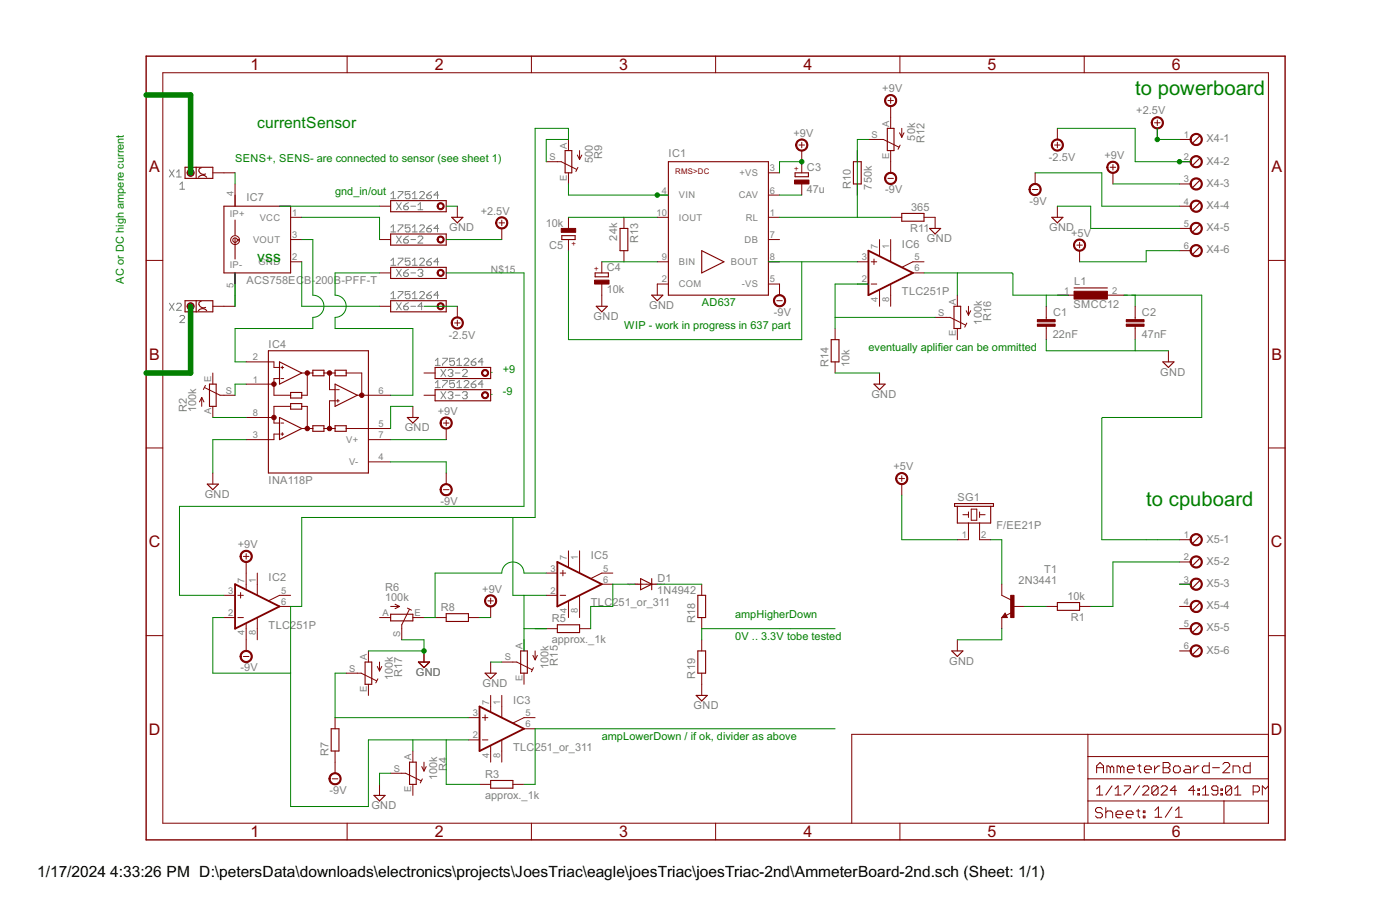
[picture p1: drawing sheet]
<svg xmlns="http://www.w3.org/2000/svg" width="320mm" height="210mm" viewBox="0 0 320 210" stroke-linecap="round" stroke-linejoin="round" font-family="sans-serif">
<g fill="none" stroke="#808080" stroke-width=".23">
<path d="M38.7 38.8l1.1 1.6M39.8 38.8l-1.1 1.6M40.4 39.3l.5-.5v1.6M40.4 40.4h1M41.1 42.1l.6-.5v1.6M41.1 43.2h1.1M89.3 44.3l.6-.5v1.6M89.3 51.9l.6-.5v1.6M89.3 59.5l.6-.5v1.6M89.3 45.4h1.1M89.3 53h1.1M90.6 46.3l1.1 1.6"/>
<path d="M90.6 53.9l1.1 1.6M91 43.8h1.1v.2l-1.1 1.1v.3M91 51.4h1.1v.2l-1.1 1.1v.3M91 59h1.1v.2l-1.1 1.1v.3M91.7 46.3l-1.1 1.6M91.7 53.9l-1.1 1.6M92.3 47.1h.8l.2 .3v.2l-.2 .3h-.6l-.2-.3zM92.3 54.7h.8l.2 .3v.3l-.2 .2h-.6l-.2-.2zM93.3 46.3l-.5 .2-.5 .6M93.3 53.9l-.5 .3-.5 .5M93.7 43.8h-1.1v.8l.6-.3h.3l.2 .3v.5l-.2 .3h-.6l-.3-.3M93.7 51.4h-1.1v.8l.6-.3h.3l.2 .3v.5l-.2 .3h-.6l-.3-.3"/>
<path d="M93.7 59h-1.1v.8l.6-.3h.3l.2 .3v.5l-.2 .3h-.6l-.3-.3M93.9 47.1h1.1M93.9 54.7h1.1M94.3 45.4h1.1M94.3 44.3l.5-.5v1.6M94.3 51.9l.5-.5v1.6M94.3 59.5l.5-.5v1.6M94.3 53h1.1M95.5 47.9h1.1M95.5 46.8l.6-.5v1.6M95.5 54.2l.3-.3h.6l.2 .3v.2l-1.1 1.1h1.1M95.9 44l.3-.2h.5l.3 .2v.3l-1.1 1.1h1.1"/>
<path d="M95.9 51.6l.3-.2h.5l.3 .2v.3l-1.1 1.1h1.1M95.9 59.2l.3-.2h.5l.3 .2v.3l-1.1 1.1h1.1M97.5 44.6h.9l.2 .2v.3l-.2 .3h-.6l-.3-.3zM97.5 52.2h.9l.2 .3v.2l-.2 .3h-.6l-.3-.3zM97.5 59.8h.9l.2 .3v.2l-.2 .3h-.6l-.3-.3zM98.6 43.8l-1.1 .8M98.6 51.4l-1.1 .8M98.6 59l-1.1 .8M100.3 44.6h-1.1l.8-.8v1.6M100.3 52.2h-1.1l.8-.8v1.6M100.3 59.8h-1.1l.8-.8v1.6M38.7 69.3l1.1 1.6"/>
<path d="M39.8 69.3l-1.1 1.6M40.4 69.5l.2-.2h.6l.2 .2v.3l-1 1.1h1M41.1 72.3l.3-.2h.5l.3 .2v.3l-1.1 1.1h1.1M89.3 67.1l.6-.5v1.6M89.3 60.6h1.1M89.3 68.2h1.1M90.6 61.5l1.1 1.6M90.6 69.1l1.1 1.7M91 66.6h1.1v.3l-1.1 1v.3M91.7 61.5l-1.1 1.6M91.7 69.1l-1.1 1.7M92.3 62.3h.8l.2 .3v.3l-.2 .2h-.6l-.2-.2z"/>
<path d="M92.3 70h.8l.2 .2v.3l-.2 .3h-.6l-.2-.3zM93.3 61.5l-.5 .3-.5 .5M93.3 69.1l-.5 .3-.5 .6M93.7 66.6h-1.1v.8l.6-.3h.3l.2 .3v.5l-.2 .3h-.6l-.3-.3M93.9 62.3h1.1M93.9 70h1.1M94.3 67.1l.5-.5v1.6M94.3 60.6h1.1M94.3 68.2h1.1M95.5 61.8l.3-.3h.6l.2 .3v.3l-.2 .2M95.9 66.9l.3-.3h.5l.3 .3v.2l-1.1 1.1h1.1M96.1 62.3h.3"/>
<path d="M96.4 62.3l.2 .3v.3l-.2 .2h-.6l-.3-.2M96.6 70h-1.1l.9-.9v1.7M97.5 67.4h.9l.2 .5-.2 .3h-.6l-.3-.3zM98.6 66.6l-1.1 .8M100.3 67.4h-1.1l.8-.8v1.6M99.5 82.4l.6-.6v1.7M99.5 87.5l.6-.6v1.6M99.5 83.5h1.1M99.5 88.5h1.1M100.8 84.4l1.1 1.6M100.8 89.5l1.1 1.6M101.2 81.8h1v.3l-1 1.1v.3"/>
<path d="M101.2 86.9h1v.3l-1 1.1v.2M101.9 84.4l-1.1 1.6M101.9 89.5l-1.1 1.6M102.4 84.6l.3-.2h.5l.3 .2v.3l-.3 .3M102.4 89.7l.3-.2h.5l.3 .2v.3l-.3 .3M103 85.2h.2M103 90.3h.2M103.2 85.2l.3 .2v.3l-.3 .3h-.5l-.3-.3M103.2 90.3l.3 .2v.3l-.3 .3h-.5l-.3-.3M103.9 81.8h-1.1v.9l.5-.3h.3l.3 .3v.5l-.3 .3h-.5l-.3-.3M103.9 86.9h-1.1v.8l.5-.2h.3l.3 .2v.6l-.3 .2h-.5l-.3-.2M104.1 85.2h1"/>
<path d="M104.1 90.3h1M104.4 83.5h1.1M104.4 82.4l.6-.6v1.7M104.4 87.5l.6-.6v1.6M104.4 88.5h1.1M105.7 84.6l.3-.2h.5l.3 .2v.3l-1.1 1.1h1.1M105.7 89.7l.3-.2h.5l.3 .2v.3l-.3 .3M106.1 82.1l.2-.3h.6l.2 .3v.3l-1 1.1h1M106.1 87.2l.2-.3h.6l.2 .3v.3l-1 1h1M106.2 90.3h.3M106.5 90.3l.3 .2v.3l-.3 .3h-.5l-.3-.3M107.7 82.7h.8l.3 .2v.3l-.3 .3h-.5l-.3-.3z"/>
<path d="M107.7 87.7h.8l.3 .3v.3l-.3 .2h-.5l-.3-.2zM108.8 81.8l-1.1 .9M108.8 86.9l-1.1 .8M110.4 82.7h-1.1l.9-.9v1.7M110.4 87.7h-1.1l.9-.8v1.6"/>
</g>
<g fill="none" stroke="#800000" stroke-width=".25">
<path d="M42.3 38.2h6.3v2.5h-6.3zM44.8 38.2v2.5M46 38.3a.75 .75 0 0 0-.6 .9 .75 .75 0 0 0 .8 .6l.8-.1M129.2 34.4h1.5v5.1h-1.5zM152.8 36.9h22.8v30.5h-22.8zM181.7 39.5h3.1v.9h-3.1zM195.1 36.9h1.7v5.1h-1.7zM202.8 29.3h1.5v5.1h-1.5zM274.2 31.1l-1.6 1.5M274.2 36.2l-1.6 1.5M45.3 40.5a1.18 1.18 0 0 1 1.9 0M51.2 47.1h15.2v15.2h-15.2z"/>
<path d="M53.7 50.3v3.4M53.7 54.4v4.8M89.3 45.8h12.7v2.6h-12.7zM89.3 53.4h12.7v2.6h-12.7zM103.3 49.6h2.5l-1.3 1.3zM128.4 53.8h3v.9h-3zM141.7 52.2h1.8v5.1h-1.8zM160.4 57.3l5.1 2.5-5.1 2.5zM206.1 48.7h5.1v1.8h-5.1zM212.4 52.2h2.6l-1.3 1.2zM240.4 49.6h2.5l-1.2 1.3zM274.2 41.3l-1.6 1.5"/>
<path d="M274.2 46.3l-1.6 1.6M274.2 51.4l-1.6 1.5M274.2 56.5l-1.6 1.5M42.3 68.7h6.3v2.5h-6.3zM44.8 68.7v2.5M45.3 71a1.18 1.18 0 0 1 1.9 0M46 68.8a.75 .75 0 0 0-.6 .9 .75 .75 0 0 0 .8 .6l.8-.1M89.3 68.7h12.7v2.5h-12.7zM89.3 61.1h12.7v2.5h-12.7zM136 62.3h3v.9h-3zM136.3 70h2.5l-1.3 1.2zM148.9 67.4h2.6l-1.3 1.3z"/>
<path d="M190 77.6h1.7v5.1h-1.7zM218 70h1.6v5h-1.6zM245.5 65.8h7.6M47.9 87.7h1.5v5.1h-1.5zM61.3 80.1h22.9v27.9h-22.9zM63.9 82.7l5.1 2.5-5.1 2.5zM63.9 95.4l5.1 2.5-5.1 2.5zM66.4 89.6h2.6v1.3h-2.6zM66.4 92.2h2.6v1.3h-2.6zM71.5 84.6h2.5v1.2h-2.5zM71.5 97.2h2.5v1.3h-2.5zM76.6 84.6h2.5v1.2h-2.5z"/>
<path d="M76.6 97.2h2.5v1.3h-2.5zM76.6 87.7l5.1 2.6-5.1 2.5zM93.1 95.4h2.5l-1.2 1.2zM99.4 83.9h12.7v2.6h-12.7zM99.4 89h12.7v2.5h-12.7zM199.7 87.7h2.6l-1.3 1.3zM265.8 82.7h2.5l-1.3 1.2zM47.4 110.6h2.5l-1.3 1.2zM218.2 115h8.9v.7h-8.9zM218.8 115.7v3.8h7.6v-3.8M146.4 132.2l2.5 1.2-2.5 1.3zM148.9 132.2v2.5"/>
<path d="M159.5 136h1.8v5.1h-1.8zM241.7 137.6h5v1.8h-5zM274.2 122.5l-1.6 1.5M274.2 127.6l-1.6 1.5M274.2 132.7l-1.6 1.5M274.2 137.8l-1.6 1.5M83.4 151.2h1.6v5.1h-1.6zM89.3 140.3h5.1v1.5h-5.1zM95.6 151.2h2.6l-1.3 1.3zM102 140.2h5.1v1.7h-5.1zM110.9 153.8h2.5l-1.3 1.2zM119 148.7h1.5v5.1h-1.5z"/>
<path d="M127.4 142.7h5.1v1.8h-5.1zM159.1 158.8h2.5l-1.2 1.3zM159.5 148.7h1.8v5.1h-1.8zM217.5 148.7h2.6l-1.3 1.2zM229.7 140.5l-.1 .3h.4l-.3-.5-.5 .6h.8M274.2 142.8l-1.6 1.6M274.2 147.9l-1.6 1.5M75.7 166.5h1.8v5h-1.8zM93.6 174.1h1.5v5.1h-1.5zM112.1 178.3h5.1v1.7h-5.1zM85.5 181.7h2.5l-1.3 1.2z"/>
</g>
<g fill="none" stroke="#800000" stroke-width=".23">
<path d="M37.2 16.6h252.7v171.4h-252.7zM79.3 12.8v3.8M121.5 12.8v3.8M163.6 12.8v3.8M205.7 12.8v3.8M247.8 12.8v3.8M48.6 39.5h5.1M124.8 36.9h3.5l3.5 1.8M129.9 31.9v2.5M129.9 39.5v2.5M132 35.4l.5 1M132.1 38.2l-.5 1"/>
<path d="M132.5 34.4v2M133 35.4l-.5 1M175.6 39.5h2.6M182.6 33.1h1.3M183.2 32.5v1.3M183.2 34.4v5.1M195.9 34.4v2.5M198.5 31.9h3.4l3.5 1.7M202.9 23h1.3M203.6 22.3v1.3M203.6 24.2v5.1M203.6 34.4v5.1"/>
<path d="M205.6 30.3l.5 1M205.7 33.1l-.4 1M206.1 29.3v2M206.6 30.3l-.5 1M236.6 39.5v2.5M241 33.1h1.3M241.7 29.3v2.6M241.7 32.5v1.3M253.7 38.2h1.3M254.4 37.6v1.2M254.4 39.5v2.5M263.9 28h1.2"/>
<path d="M264.5 27.4v1.3M264.5 29.3v2.6M269.6 36.9h2.5M269.6 31.9h2.5M33.4 59.5h3.8M53 54.1a1.01 1.01 0 0 1 1.1-.2 1.01 1.01 0 0 1 .6 .8h-.5a.52 .52 0 0 0-.8-.3 .52 .52 0 0 0 0 .9 .52 .52 0 0 0 .8-.3h.5a1.02 1.02 0 0 1-1.4 .8 1.02 1.02 0 0 1-.3-1.7zM53.7 42v5.1M66.4 49.6h2.6M66.4 54.7h2.6M66.4 59.8h2.6M86.7 54.7h2.6M86.7 47.1h2.6"/>
<path d="M104.5 47.1v2.5M114 50.9h1.3M114.7 50.3v1.2M114.7 52.2v2.5M129.9 49.6v2.6M129.9 54.7v2.6M137.5 59.8v2.5M142.6 49.6v2.6M142.6 57.3v2.5M150.2 44.6h2.6M150.2 49.6h2.6M150.2 59.8h2.6"/>
<path d="M175.6 44.6h2.6M175.6 49.6h2.6M175.6 54.7h2.6M175.6 59.8h2.6M183.2 42v2.6M195.9 59.8h2.6M195.9 42v2.6M199.1 59.8h1.3M199.7 59.2v1.2M201 54.7v3.7M202.9 40.7h1.3M203.6 49.6h2.5"/>
<path d="M203.6 54.7v5M211.2 49.6h2.5v2.6M211.2 59.8h-2.6l-2.4 1.2M235.9 43.3h1.3M241.7 47.1v2.5M246.1 56h1.3M246.7 55.4v1.2M246.7 57.3v2.5M269.6 42h2.5M269.6 47.1h2.5M269.6 52.2h2.5M269.6 57.3h2.5"/>
<path d="M289.9 59.5h3.8M48.6 70h5.1M53.7 62.3v5.1M86.7 70h2.6M86.7 62.3h2.6M103.9 73.8h1.3M104.5 70v2.5M104.5 73.1v1.3M137.5 64.9v5.1M152.8 64.9h-2.6v2.5M175.6 64.9h2.6v2.5M177.5 68.7h1.3"/>
<path d="M190.9 75v2.6M195.9 64.9h2.6M199.1 64.9h1.3M201 66.3v3.7M203.6 64.9v5.1M208.6 62.3h2.6M213.7 72.5h3.4l3.6 1.8M218.8 67.4v2.6M218.8 75v2.6M220.8 71l.5 1M221 73.8l-.5 .9M221.3 70v2"/>
<path d="M221.8 71l-.5 1M239.1 70v3M239.1 74.5v3.1M241.7 67.4h5M251.8 67.4h5.1M259.4 70v3M259.4 74.5v3.1M46.1 90.8v2M46.1 90.8l-.5 1M46.1 90.8l.5 1M46.8 88.5l3.5 1.8h3.4M46.9 88l-.4 1"/>
<path d="M48.6 85.2v2.5M48.6 92.8v2.6M56.3 82.7h6.3v1.2h1.3M56.3 87.7h6.3M56.3 95.4h6.3M63.9 86.5h-1.3v3.8h3.8M63.9 99.1h-1.3v1.3h-6.3M64.2 83.9h.6M64.2 86.5h.6M64.2 96.6h.6M64.2 99.1h.6M64.5 83.6v.6"/>
<path d="M64.5 98.8v.7M66.4 92.8h-3.8v3.8h1.3M69 85.2h2.5M69 92.8h1.2v5.1M69 97.9h2.5M70.2 85.2v5.1h-1.2M74 85.2h2.6M74 97.9h2.6M75.3 85.2v3.8h1.3M76.6 91.5h-1.3v6.4M76.9 91.5h.6M76.9 89h.6"/>
<path d="M77.2 91.2v.7M79.1 85.2h3.6v5.1M79.1 97.9h10.2M81.7 90.3h7.6M94.4 92.8v2.6M96.9 85.2h2.5M96.9 90.3h2.5M101.3 96.6h1.3M102 96v1.2M102 97.9v2.5M190.9 82.7v2.5M201 85.2v2.5"/>
<path d="M267 80.1v2.6M33.4 102.3h3.8M48.6 108v2.6M84.2 100.4h5.1M84.2 105.5h5.1M101.3 111.8h1.3M102 108v2.6M205.5 109.3h1.2M206.1 108.7v1.2M206.1 110.6v2.5M220.1 117.6h1.2M221.3 116.9v1.3"/>
<path d="M221.3 119.5v3.8h-2.5M222 116.3h1.2v2.5h-1.2zM223.9 119.5v3.8h2.5M223.9 117.6h1.2M223.9 116.9v1.3M289.9 102.3h3.8M51.2 136h2.5M54.4 136h1.2M55 135.3v1.3M55.6 127.1h1.3M56.3 126.4v1.3M56.3 128.4v6.2"/>
<path d="M58.8 130.9v5M63.9 138.5h2.5M66.4 136h-2.5l-2.5 1.2M89.3 138.5h2M90.3 138l1 .5M91.3 138.5l-1 .5M93.1 138.9l.9 .5M93.6 139.2l-1.8 3.5v3.4M111.5 137.2h1.3M112.1 136.6v1.3M112.1 138.5v2.6M124.8 136h2.6"/>
<path d="M124.8 130.9h2.6M128 136h1.3M128 130.9h1.3M128.7 130.3v1.2M129.9 125.8v3.8M129.9 137.4v3.7M132.5 125.8v5M132.5 136.1v5M137.5 133.4h2.6M140.1 130.9h-2.6l-2.4 1.2M145.1 133.4h5.1M160.4 133.4v2.6"/>
<path d="M229 133.4v2.6l2 1M231.2 139.9l-1.2 .6M231.5 138.5h2.5M239.1 138.5h2.6M246.7 138.5h2.6M269.6 123.3h2.5M269.6 128.4h2.5M269.6 133.4h2.5M269.6 138.5h2.5M33.4 145.2h3.8M51.2 141.1h2.5M54.4 141.1h1.2"/>
<path d="M55.6 149.9h1.3M56.3 142.4v6.3M58.8 141.1v5M79.1 153.8h3.4l3.6 1.7M84.2 148.7v2.5M84.2 156.3v2.5M86.2 152.2l.5 1M86.4 155l-.5 1M86.7 141.1h2.6M86.7 151.2v2M87.2 152.2l-.5 1M94.4 141.1h2.5"/>
<path d="M96.9 148.7v2.5M99.4 141.1h2.6M107.1 141.1h2.5M112.1 151.2v2.6M112.1 158.8v3.8M114.7 158.8v5M114.7 151.2h3.4l3.5 1.8M119.8 146.1v2.6M119.8 153.8v2.5M121.8 149.7l.5 1M121.9 152.5l-.4 .9M122.3 148.7v2"/>
<path d="M122.8 149.7l-.5 1M124.8 143.6h2.6M132.5 143.6h2.5M160.4 141.1v2.5M160.4 146.1v2.6M160.4 153.8v5M218.8 146.1v2.6M229 141.1v2.5M229.7 140l.5 1.1h-1.2zM269.6 143.6h2.5M269.6 148.7h2.5M289.9 145.2h3.8"/>
<path d="M75.9 177.9h1.3M76.6 163.9v2.6M76.6 171.5v5.1M86.7 179.2v2.5M89.3 176.6h3.4l3.5 1.8M94.4 171.5v2.6M94.4 179.2v2.5M96.4 175.1l.5 1M96.5 177.9l-.4 .9M96.9 174.1v2M97.4 175.1l-.5 1M107.1 163.9h2.5"/>
<path d="M107.1 169h2.5M109.6 179.2h2.5M110.2 163.9h1.3M110.2 169h1.3M110.9 163.3v1.2M112.1 170.3v3.8M114.7 169.1v5M117.2 179.2h2.6M119.8 166.5h2.5M122.3 163.9h-2.5l-2.5 1.2M248.6 167.7v20.3M248.6 177.9h41.3"/>
<path d="M248.6 172.8h41.3M250.6 176.5v-1.6l.8-.7 .8 .7v1.6M250.6 175.3h1.6M253.8 175.3l-.4-.4h-.4v1.6M253.8 175.3v1.2M253.8 175.3l.3-.4 .5 .4v1.2M254.1 179.5l-1.4 2.1M256.1 175.3l-.4-.4h-.4v1.6M256.1 175.3v1.2M256.1 175.3l.4-.4 .4 .4v1.2M256.9 179.5h1.5v.3l-1.5 1.5v.3M257.7 175.7h1.5v-.4l-.4-.4h-.8l-.3 .4v.8l.3 .4h.8"/>
<path d="M260 174.9h.8M260.4 174.6v1.5l.4 .4M260.5 179.5l-1.4 2.1M261.2 179.8l.3-.3h.7l.4 .3v.4l-1.4 1.4h1.4M261.6 175.7h1.5v-.4l-.4-.4h-.8l-.3 .4v.8l.3 .4h.8M263.9 174.9v1.6M264.7 179.8v1.5l-.4 .3h-.7l-.4-.3M264.7 179.8l-.4-.3h-.7l-.4 .3v1.5M264.7 179.8l-1.5 1.5M265.1 174.9h-.4l-.8 .8M265.4 179.8l.3-.3h.7l.4 .3v.4l-1.4 1.4h1.4M265.8 175.3h1.2"/>
<path d="M265.8 174.2h1.2l.4 .4v.3l-.4 .4 .4 .4v.4l-.4 .4h-1.2zM268.6 174.9h.7l.4 .4v.8l-.4 .4h-.7l-.4-.4v-.8zM270.9 174.9h.8l.4 .4v1.2h-1.2l-.4-.4 .4-.4h1.2M272.9 174.9v1.6M274 174.9h-.4l-.7 .8M276.4 174.2v2.3h-1.2l-.4-.4v-.8l.4-.4h1.2M277.1 175.3h1.6M279.5 174.6l.4-.4h.7l.5 .4v.3l-1.6 1.6h1.6M281.5 179.8v1.5l-.3 .3h-.8l-.3-.3M281.5 179.8l-.3-.3h-.8l-.3 .3v1.5M281.5 179.8l-1.4 1.5M281.8 176.5v-1.6h1.2l.4 .4v1.2"/>
<path d="M285.7 174.2v2.3h-1.2l-.3-.4v-.8l.3-.4h1.2M289.9 167.7h-95.2v20.3M289.9 179.5l-.7 .7-.7-.7v2.1M79.3 188v3.8M121.5 188v3.8M163.6 188v3.8M205.7 188v3.8M247.8 188v3.8M248.6 182.9h41.3M250.6 180.2l.7-.7v2.1M250.6 181.6h1.4M251.9 184.8l-.3-.4h-.8l-.4 .4v.4l.4 .4h.8l.3 .4v.4l-.3 .4h-.8l-.4-.4"/>
<path d="M252.7 184.4v2.4M252.7 185.6l.4-.4h.8l.4 .4v1.2M254.8 181.6h1.4M254.8 180.2l.7-.7v2.1M255.1 186h1.5v-.4l-.4-.4h-.7l-.4 .4v.8l.4 .4h.7M257.4 186h1.6v-.4l-.4-.4h-.8l-.4 .4v.8l.4 .4h.8M259.7 185.2h.8M260.1 184.8v1.6l.4 .4M261.3 185.2h.4v.4h-.4zM261.3 186.4h.4v.4h-.4zM264 185.1l.8-.8v2.4M264 186.7h1.5"/>
<path d="M267.9 184.3l-1.6 2.4M268.6 186.7h1.6M268.6 185.1l.8-.8v2.4M268.9 180.5h-1.4l1-1v2.1M273.1 180.5h-1.4l1-1v2.1M273.8 181.3h.3v.3h-.3zM273.8 180.2h.3v.3h-.3zM274.8 181.6h1.4M274.8 180.2l.7-.7v2.1M278.3 180.5h-1l-.4-.3v-.4l.4-.3h.7l.3 .3v1.5l-.3 .3h-.7l-.4-.3M279 181.3h.4v.3h-.4zM279 180.2h.4v.3h-.4z"/>
<path d="M279.7 182.9v5.1M282.2 181.6h1.4M282.2 180.2l.7-.7v2.1M286.4 180.9h1.1l.3-.4v-.7l-.3-.3h-1.1v2.1"/>
</g>
<path d="M33.4 12.8h260.3v179h-260.3z" fill="none" stroke="#800000" stroke-width=".32"/>
<g fill="#800000" stroke="#800000" stroke-width=".23">
<path d="M42.9 39a.81 .81 0 0 1 1.3 .1 .81 .81 0 0 1-.4 1.2 .81 .81 0 0 1-1-.8h.2a.55 .55 0 0 1 .8-.6 .55 .55 0 0 1 .2 .9 .55 .55 0 0 1-.9-.1l-.1-.2h-.2z" fill-rule="evenodd"/>
<path d="M42.9 69.4a.81 .81 0 0 1 1.3 .1 .81 .81 0 0 1-.4 1.2 .81 .81 0 0 1-1-.7h.2a.55 .55 0 0 1 .8-.6 .55 .55 0 0 1 .2 .9 .55 .55 0 0 1-.9-.2l-.1-.1h-.2z" fill-rule="evenodd"/>
<path d="M202.5 22a1.4 1.4 0 0 1 2.3 .3 1.4 1.4 0 0 1-.9 2 1.4 1.4 0 0 1-1.7-1.3h.2a1.15 1.15 0 0 1 1.6-1.1 1.15 1.15 0 0 1 .3 1.9 1.15 1.15 0 0 1-1.8-.5l-.1-.3h-.2z" fill-rule="evenodd"/>
<path d="M202.5 39.8a1.39 1.39 0 0 1 2.2 .2 1.39 1.39 0 0 1-.8 2.1 1.39 1.39 0 0 1-1.7-1.4h.2a1.15 1.15 0 0 1 1.6-1 1.15 1.15 0 0 1 .3 1.9 1.15 1.15 0 0 1-1.8-.6l-.1-.3h-.2z" fill-rule="evenodd"/>
<path d="M182.2 32.2a1.4 1.4 0 0 1 2.2 .2 1.4 1.4 0 0 1-.8 2.1 1.4 1.4 0 0 1-1.8-1.4h.3a1.15 1.15 0 0 1 1.6-1 1.15 1.15 0 0 1 .3 1.9 1.15 1.15 0 0 1-1.9-.6v-.3h-.3z" fill-rule="evenodd"/>
<path d="M177.1 67.7a1.4 1.4 0 0 1 2.3 .3 1.4 1.4 0 0 1-.9 2 1.4 1.4 0 0 1-1.7-1.3h.2a1.15 1.15 0 0 1 1.6-1.1 1.15 1.15 0 0 1 .3 1.9 1.15 1.15 0 0 1-1.8-.5l-.1-.3h-.2z" fill-rule="evenodd"/>
<path d="M272.4 30.9a1.4 1.4 0 0 1 2.2 .2 1.4 1.4 0 0 1-.8 2.1 1.4 1.4 0 0 1-1.8-1.3h.2a1.15 1.15 0 0 1 1.7-1.1 1.15 1.15 0 0 1 .2 1.9 1.15 1.15 0 0 1-1.8-.5l-.1-.3h-.2z" fill-rule="evenodd"/>
<path d="M272.4 36a1.4 1.4 0 0 1 2.2 .2 1.4 1.4 0 0 1-.8 2.1 1.4 1.4 0 0 1-1.8-1.4h.2a1.15 1.15 0 0 1 1.7-1 1.15 1.15 0 0 1 .2 1.9 1.15 1.15 0 0 1-1.8-.6l-.1-.3h-.2z" fill-rule="evenodd"/>
<path d="M272.4 41.1a1.4 1.4 0 0 1 2.2 .2 1.4 1.4 0 0 1-.8 2.1 1.4 1.4 0 0 1-1.8-1.4h.2a1.15 1.15 0 0 1 1.7-1 1.15 1.15 0 0 1 .2 1.9 1.15 1.15 0 0 1-1.8-.6l-.1-.3h-.2z" fill-rule="evenodd"/>
<path d="M272.4 46.1a1.4 1.4 0 0 1 2.2 .3 1.4 1.4 0 0 1-.8 2.1 1.4 1.4 0 0 1-1.8-1.4h.2a1.15 1.15 0 0 1 1.7-1.1 1.15 1.15 0 0 1 .2 2 1.15 1.15 0 0 1-1.8-.6l-.1-.3h-.2z" fill-rule="evenodd"/>
<path d="M272.4 51.2a1.4 1.4 0 0 1 2.2 .3 1.4 1.4 0 0 1-.8 2 1.4 1.4 0 0 1-1.8-1.3h.2a1.15 1.15 0 0 1 1.6-1.1 1.15 1.15 0 0 1 .3 1.9 1.15 1.15 0 0 1-1.8-.5l-.1-.3h-.2z" fill-rule="evenodd"/>
<path d="M272.4 56.3a1.4 1.4 0 0 1 2.2 .2 1.4 1.4 0 0 1-.8 2.1 1.4 1.4 0 0 1-1.8-1.3h.2a1.15 1.15 0 0 1 1.6-1.1 1.15 1.15 0 0 1 .3 1.9 1.15 1.15 0 0 1-1.8-.6l-.1-.2h-.2z" fill-rule="evenodd"/>
<path d="M272.4 122.3a1.4 1.4 0 0 1 2.2 .3 1.4 1.4 0 0 1-.8 2 1.4 1.4 0 0 1-1.8-1.3h.2a1.15 1.15 0 0 1 1.7-1.1 1.15 1.15 0 0 1 .2 1.9 1.15 1.15 0 0 1-1.8-.5l-.1-.3h-.2z" fill-rule="evenodd"/>
<path d="M272.4 127.4a1.4 1.4 0 0 1 2.2 .2 1.4 1.4 0 0 1-.8 2.1 1.4 1.4 0 0 1-1.8-1.3h.2a1.15 1.15 0 0 1 1.7-1.1 1.15 1.15 0 0 1 .2 1.9 1.15 1.15 0 0 1-1.8-.5l-.1-.3h-.2z" fill-rule="evenodd"/>
<path d="M272.4 132.5a1.4 1.4 0 0 1 2.2 .2 1.4 1.4 0 0 1-.8 2.1 1.4 1.4 0 0 1-1.8-1.4h.2a1.15 1.15 0 0 1 1.6-1.1 1.15 1.15 0 0 1 .3 2 1.15 1.15 0 0 1-1.8-.6l-.1-.3h-.2z" fill-rule="evenodd"/>
<path d="M272.4 137.6a1.4 1.4 0 0 1 2.2 .2 1.4 1.4 0 0 1-.8 2.1 1.4 1.4 0 0 1-1.8-1.4h.2a1.15 1.15 0 0 1 1.6-1.1 1.15 1.15 0 0 1 .3 1.9 1.15 1.15 0 0 1-1.8-.5l-.1-.3h-.2z" fill-rule="evenodd"/>
<path d="M272.4 142.6a1.4 1.4 0 0 1 2.2 .3 1.4 1.4 0 0 1-.8 2.1 1.4 1.4 0 0 1-1.8-1.4h.2a1.15 1.15 0 0 1 1.6-1.1 1.15 1.15 0 0 1 .3 1.9 1.15 1.15 0 0 1-1.8-.5l-.1-.3h-.2z" fill-rule="evenodd"/>
<path d="M272.4 147.7a1.4 1.4 0 0 1 2.2 .3 1.4 1.4 0 0 1-.8 2 1.4 1.4 0 0 1-1.8-1.3h.2a1.15 1.15 0 0 1 1.6-1.1 1.15 1.15 0 0 1 .3 1.9 1.15 1.15 0 0 1-1.8-.6l-.1-.2h-.2z" fill-rule="evenodd"/>
<path d="M263.5 27.1a1.4 1.4 0 0 1 2.2 .2 1.4 1.4 0 0 1-.8 2.1 1.4 1.4 0 0 1-1.8-1.4h.3a1.15 1.15 0 0 1 1.6-1 1.15 1.15 0 0 1 .2 1.9 1.15 1.15 0 0 1-1.8-.6v-.3h-.3z" fill-rule="evenodd"/>
<path d="M240.6 32.2a1.4 1.4 0 0 1 2.3 .2 1.4 1.4 0 0 1-.9 2.1 1.4 1.4 0 0 1-1.7-1.4h.2a1.14 1.14 0 0 1 1.7-.9 1.14 1.14 0 0 1 .1 1.9 1.14 1.14 0 0 1-1.8-.7v-.3h-.2z" fill-rule="evenodd"/>
<path d="M253.3 37.3a1.4 1.4 0 0 1 2.2 .1 1.4 1.4 0 0 1-.7 2.1 1.4 1.4 0 0 1-1.8-1.3h.2a1.14 1.14 0 0 1 1.7-.9 1.14 1.14 0 0 1 .1 1.9 1.14 1.14 0 0 1-1.8-.7v-.3h-.2z" fill-rule="evenodd"/>
<path d="M235.6 42.3a1.39 1.39 0 0 1 2.2 .3 1.39 1.39 0 0 1-.9 2 1.39 1.39 0 0 1-1.7-1.3h.2a1.14 1.14 0 0 1 1.7-1 1.14 1.14 0 0 1 .2 2 1.14 1.14 0 0 1-1.8-.7l-.1-.3h-.2z" fill-rule="evenodd"/>
<path d="M100.1 46.6a.81 .81 0 0 1 1.3 0 .81 .81 0 0 1-.4 1.2 .81 .81 0 0 1-1.1-.7h.2a.56 .56 0 0 1 .8-.6 .56 .56 0 0 1 .2 1 .56 .56 0 0 1-.9-.2l-.1-.2h-.2z" fill-rule="evenodd"/>
<path d="M100.1 54.2a.81 .81 0 0 1 1.3 0 .81 .81 0 0 1-.4 1.3 .81 .81 0 0 1-1.1-.8h.2a.56 .56 0 0 1 .8-.5 .56 .56 0 0 1 .2 .9 .56 .56 0 0 1-.9-.2l-.1-.2h-.2z" fill-rule="evenodd"/>
<path d="M100.1 61.8a.81 .81 0 0 1 1.3 0 .81 .81 0 0 1-.4 1.3 .81 .81 0 0 1-1.1-.8h.2a.56 .56 0 0 1 .8-.5 .56 .56 0 0 1 .2 .9 .56 .56 0 0 1-.9-.2l-.1-.2h-.2z" fill-rule="evenodd"/>
<path d="M100.1 69.4a.81 .81 0 0 1 1.3 .1 .81 .81 0 0 1-.4 1.2 .81 .81 0 0 1-1.1-.7h.2a.56 .56 0 0 1 .8-.6 .56 .56 0 0 1 .2 .9 .56 .56 0 0 1-.9-.2l-.1-.1h-.2z" fill-rule="evenodd"/>
<path d="M113.7 50a1.39 1.39 0 0 1 2.2 .2 1.39 1.39 0 0 1-.9 2.1 1.39 1.39 0 0 1-1.7-1.4h.2a1.14 1.14 0 0 1 1.7-1 1.14 1.14 0 0 1 .2 2 1.14 1.14 0 0 1-1.8-.7l-.1-.3h-.2z" fill-rule="evenodd"/>
<path d="M245.7 55a1.39 1.39 0 0 1 2.2 .3 1.39 1.39 0 0 1-.8 2 1.39 1.39 0 0 1-1.8-1.3h.3a1.14 1.14 0 0 1 1.7-1 1.14 1.14 0 0 1 .1 2 1.14 1.14 0 0 1-1.8-.7v-.3h-.3z" fill-rule="evenodd"/>
<path d="M205.1 108.4a1.4 1.4 0 0 1 2.2 .2 1.4 1.4 0 0 1-.8 2.1 1.4 1.4 0 0 1-1.8-1.4h.3a1.15 1.15 0 0 1 1.6-1.1 1.15 1.15 0 0 1 .2 2 1.15 1.15 0 0 1-1.8-.6v-.3h-.3z" fill-rule="evenodd"/>
<path d="M101 95.7a1.4 1.4 0 0 1 2.2 .2 1.4 1.4 0 0 1-.8 2.1 1.4 1.4 0 0 1-1.8-1.4h.2a1.14 1.14 0 0 1 1.7-.9 1.14 1.14 0 0 1 .2 1.9 1.14 1.14 0 0 1-1.8-.7l-.1-.3h-.2z" fill-rule="evenodd"/>
<path d="M101 110.9a1.4 1.4 0 0 1 2.2 .2 1.4 1.4 0 0 1-.9 2.1 1.4 1.4 0 0 1-1.7-1.4h.2a1.14 1.14 0 0 1 1.7-.9 1.14 1.14 0 0 1 .2 1.9 1.14 1.14 0 0 1-1.8-.7l-.1-.3h-.2z" fill-rule="evenodd"/>
<path d="M55.2 126.1a1.4 1.4 0 0 1 2.3 .3 1.4 1.4 0 0 1-.9 2 1.4 1.4 0 0 1-1.7-1.3h.2a1.15 1.15 0 0 1 1.6-1.1 1.15 1.15 0 0 1 .3 1.9 1.15 1.15 0 0 1-1.8-.5l-.1-.3h-.2z" fill-rule="evenodd"/>
<path d="M55.2 149a1.4 1.4 0 0 1 2.3 .2 1.4 1.4 0 0 1-.9 2.1 1.4 1.4 0 0 1-1.7-1.4h.2a1.15 1.15 0 0 1 1.6-1 1.15 1.15 0 0 1 .3 1.9 1.15 1.15 0 0 1-1.8-.6l-.1-.3h-.2z" fill-rule="evenodd"/>
<path d="M103.5 72.8a1.39 1.39 0 0 1 2.2 .3 1.39 1.39 0 0 1-.8 2 1.39 1.39 0 0 1-1.8-1.3h.3a1.14 1.14 0 0 1 1.7-1 1.14 1.14 0 0 1 .1 1.9 1.14 1.14 0 0 1-1.8-.7v-.2h-.3z" fill-rule="evenodd"/>
<path d="M111.1 136.3a1.39 1.39 0 0 1 2.2 .2 1.39 1.39 0 0 1-.8 2.1 1.39 1.39 0 0 1-1.8-1.4h.3a1.14 1.14 0 0 1 1.7-.9 1.14 1.14 0 0 1 .1 1.9 1.14 1.14 0 0 1-1.8-.7v-.3h-.3z" fill-rule="evenodd"/>
<path d="M75.6 176.9a1.4 1.4 0 0 1 2.2 .2 1.4 1.4 0 0 1-.8 2.1 1.4 1.4 0 0 1-1.8-1.3h.2a1.15 1.15 0 0 1 1.6-1.1 1.15 1.15 0 0 1 .3 1.9 1.15 1.15 0 0 1-1.8-.5l-.1-.3h-.2z" fill-rule="evenodd"/>
<path d="M110.2 84.7a.82 .82 0 0 1 1.3 0 .82 .82 0 0 1-.4 1.3 .82 .82 0 0 1-1.1-.8h.3a.55 .55 0 0 1 .7-.5 .55 .55 0 0 1 .2 .9 .55 .55 0 0 1-.9-.2v-.2h-.3z" fill-rule="evenodd"/>
<path d="M110.2 89.7a.82 .82 0 0 1 1.3 .1 .82 .82 0 0 1-.4 1.3 .82 .82 0 0 1-1.1-.8h.3a.55 .55 0 0 1 .7-.6 .55 .55 0 0 1 .2 .9 .55 .55 0 0 1-.9-.1v-.2h-.3z" fill-rule="evenodd"/>
<circle cx="62.6" cy="87.7" r=".51"/>
<circle cx="62.6" cy="95.4" r=".51"/>
<circle cx="70.2" cy="97.9" r=".51"/>
<circle cx="75.3" cy="97.9" r=".51"/>
<circle cx="70.2" cy="85.2" r=".51"/>
<circle cx="75.3" cy="85.2" r=".51"/>
<circle cx="82.7" cy="90.3" r=".51"/>
</g>
<g fill="#800000" stroke="#800000" stroke-width=".23">
<path d="M181.6 41.1h3.3v.9h-3.3z"/>
<path d="M135.9 64h3.3v.9h-3.3z"/>
<path d="M128.3 52.2h3.3v.9h-3.3z"/>
<path d="M231 136h.8v5.1h-.8z"/>
<path d="M245.5 66.5h7.6v1.8h-7.6z"/>
<path d="M257.4 74h4.1v.5h-4.1z"/>
<path d="M257.4 73h4.1v.5h-4.1z"/>
<path d="M237.1 74h4.1v.5h-4.1z"/>
<path d="M237.1 73h4.1v.5h-4.1z"/>
</g>
<path d="M198.5 57.3l10.1 5-10.1 5.1zM53.7 133.4l10.2 5.1-10.2 5.1zM127.4 128.4l10.1 5-10.1 5.1zM109.6 161.4l10.2 5.1-10.2 5z" fill="none" stroke="#800000" stroke-width=".42"/>
<g fill="none" stroke="#008000" stroke-width=".23">
<path d="M53.7 39.5v2.5M124.8 36.9v-5h5.1v-2.6h-7.6v88.9h-53.3v20.3h-2.6v45.7h17.8v-15.2h22.9M183.2 36.9h-5v2.6M198.5 31.9h-2.6v17.7M236.6 39.5h15.2v7.6h17.8M241.7 29.3h17.7v7.6h12.7M264.5 29.3v2.6h5.1M63.9 47.1h22.8M69 54.7h2.5v12.7a2.54 2.54 0 0 1 2.5 2.6 2.54 2.54 0 0 1-2.5 2.5v2.5h-17.8v7.7h2.6M69 49.6h17.7v5.1M69 59.8v10.2h17.7M102 47.1h2.5"/>
<path d="M102 54.7h12.7M129.9 42v2.6h22.9M129.9 57.3v20.3h53.3v-17.8M129.9 49.6h20.3M137.5 59.8h12.7M175.6 59.8h20.3M178.2 44.6h5M178.2 49.6h25.4M241.7 47.1h7.6v5.1h20.3M254.4 42h15.2M269.6 57.3h-7.6v2.5h-15.3M53.7 62.3v7.7"/>
<path d="M86.7 62.3h-10.1v5.1a2.54 2.54 0 0 1 2.5 2.6 2.54 2.54 0 0 1-2.5 2.5v2.5h17.8v15.3h-5.1M96.9 70h7.6M102 62.3h17.8v53.4h-78.8v20.3h10.2M190.9 72.5h22.8M198.5 64.9h-7.6v10.1M211.2 62.3h20l.3 .3v4.8h12.7M218.8 62.3v5.1M239.1 77.6v2.5h27.9M239.1 67.4v2.6M256.9 67.4h17.8v28h-22.7l-.2 .1v27.8h17.8M259.4 67.4v2.6M259.4 77.6v2.5"/>
<path d="M48.6 95.4h7.7M56.3 87.7h-2.6v2.6M94.4 92.8h-5.1v5.1M190.9 85.2h10.1M56.3 100.4h-7.7v7.6M89.3 100.4h12.7M89.3 105.5h12.7v2.5M117.2 118.2v17.8h7.6M206.1 113.1v10.2h12.7M119.8 136v12.7M124.8 130.9h-5a2.54 2.54 0 0 0-2.6-2.5 2.54 2.54 0 0 0-2.5 2.5h-15.3v10.2h-2.5M145.1 133.4h-5v5.1h-5.1v5.1"/>
<path d="M150.2 133.4h10.2M226.4 123.3h2.6v10.1M234 138.5h5.1M269.6 133.4h2.5M269.6 128.4h-15.2v10.1h-5.1M51.2 141.1h-2.6v12.7h17.8M79.1 153.8h-2.5v10.1h30.5M91.8 146.1h5.1v2.6h-12.7M109.6 141.1h2.5M112.1 151.2h2.6M119.8 143.6h5M190.9 143.6h-30.5v2.5"/>
<path d="M229 143.6v2.5h-10.2M89.3 176.6h-2.6v2.6M94.4 169v2.5M102 169v10.2h7.6M190.9 166.5h-68.6v12.7h-2.5"/>
</g>
<g fill="#008000" stroke="#008000" stroke-width=".23">
<circle cx="96.9" cy="148.7" r=".51"/>
<circle cx="183.2" cy="36.9" r=".51"/>
<circle cx="150.2" cy="44.6" r=".51"/>
<circle cx="269.6" cy="36.9" r=".51"/>
<circle cx="264.5" cy="31.9" r=".51"/>
</g>
<path d="M33.4 21.7h10.2v17.8M43.6 70v15.2h-10.2" fill="none" stroke="#008000" stroke-width="1.3"/>
<g font-size="5.2" fill="#008000">
<text x="259.4" y="21.7">to powerboard</text>
<text x="262" y="115.7">to cpuboard</text>
</g>
<g font-size="4.1" fill="#800000">
<text x="57.3" y="16">1</text>
<text x="99.4" y="16">2</text>
<text x="141.5" y="16">3</text>
<text x="183.6" y="16">4</text>
<text x="225.7" y="16">5</text>
<text x="267.8" y="16">6</text>
<text x="34.1" y="39.3">A</text>
<text x="290.6" y="39.3">A</text>
<text x="34.1" y="82.2">B</text>
<text x="290.6" y="82.2">B</text>
<text x="34" y="125">C</text>
<text x="290.5" y="125">C</text>
<text x="34" y="167.9">D</text>
<text x="290.5" y="167.9">D</text>
<text x="57.3" y="191.2">1</text>
<text x="99.4" y="191.2">2</text>
<text x="141.5" y="191.2">3</text>
<text x="183.6" y="191.2">4</text>
<text x="225.7" y="191.2">5</text>
<text x="267.8" y="191.2">6</text>
</g>
<g font-size="4" fill="#008000">
<text x="58.8" y="29.3">currentSensor</text>
<text x="58.8" y="59.8">vss</text>
</g>
<g font-size="4">
<text x="8.5" y="200.4">1/17/2024</text>
<text x="25.2" y="200.4">4:33:26 PM D:\petersData\downloads\electronics\projects\JoesTriac\eagle\joesTriac\joesTriac-2nd\AmmeterBoard-2nd.sch (Sheet: 1/1)</text>
</g>
<g font-size="2.8" fill="#808080">
<text x="201.7" y="21.1">+9V</text>
<text x="259.7" y="26.1">+2.5V</text>
<text x="152.8" y="35.9">IC1</text>
<text x="181.3" y="31.2">+9V</text>
<text x="209.1" y="32.1" transform="rotate(-90 209.1 32.1)">50k</text>
<text x="211.3" y="32.7" transform="rotate(-90 211.3 32.7)">R12</text>
<text x="275.7" y="32.5">X4-1</text>
<text x="135.5" y="37.3" transform="rotate(-90 135.5 37.3)">500</text>
<text x="137.7" y="36.4" transform="rotate(-90 137.7 36.4)">R9</text>
<text x="184.4" y="39">C3</text>
<text x="239.7" y="36.8">-2.5V</text>
<text x="252.4" y="36.3">+9V</text>
<text x="275.7" y="37.6">X4-2</text>
<text x="56.3" y="45.8">IC7</text>
<text x="184.4" y="44.1">47u</text>
<text x="194.4" y="43.2" transform="rotate(-90 194.4 43.2)">R10</text>
<text x="199.2" y="43.3" transform="rotate(-90 199.2 43.3)">750k</text>
<text x="202.3" y="44.2">-9V</text>
<text x="235.3" y="46.7">-9V</text>
<text x="275.7" y="42.7">X4-3</text>
<text x="275.7" y="47.7">X4-4</text>
<text x="102.7" y="52.8">GND</text>
<text x="109.9" y="49">+2.5V</text>
<text x="124.7" y="51.9">10k</text>
<text x="208" y="52.9">R11</text>
<text x="208.3" y="48.1">365</text>
<text x="239.8" y="52.8">GND</text>
<text x="275.7" y="52.8">X4-5</text>
<text x="125.5" y="57">C5</text>
<text x="141.1" y="54.9" transform="rotate(-90 141.1 54.9)">24k</text>
<text x="145.9" y="55.5" transform="rotate(-90 145.9 55.5)">R13</text>
<text x="206.1" y="56.6">IC6</text>
<text x="211.9" y="55.4">GND</text>
<text x="244.8" y="54.1">+5V</text>
<text x="275.7" y="57.9">X4-6</text>
<text x="56.3" y="64.9">ACS758EC</text>
<text x="69.5" y="64.9">B-</text>
<text x="72.1" y="64.9">200B-PFF-T</text>
<text x="138.7" y="61.9">C4</text>
<text x="245.5" y="65.1">L1</text>
<text x="138.7" y="66.9">10k</text>
<text x="148.4" y="70.6">GND</text>
<text x="206.1" y="67.4">TLC251P</text>
<text x="245.4" y="70.5">SMCC12</text>
<text x="102.6" y="77.4">-2.5V</text>
<text x="135.7" y="73.1">GND</text>
<text x="176.9" y="72.1">-9V</text>
<text x="224.4" y="74.1" transform="rotate(-90 224.4 74.1)">100k</text>
<text x="226.5" y="73.3" transform="rotate(-90 226.5 73.3)">R16</text>
<text x="240.6" y="77.2">22nF</text>
<text x="240.7" y="72.1">C1</text>
<text x="261" y="77.2">47nF</text>
<text x="261" y="72.1">C2</text>
<text x="61.4" y="79.5">IC4</text>
<text x="189.4" y="83.9" transform="rotate(-90 189.4 83.9)">R14</text>
<text x="194.2" y="83.9" transform="rotate(-90 194.2 83.9)">10k</text>
<text x="265.2" y="85.8">GND</text>
<text x="42.7" y="94" transform="rotate(-90 42.7 94)">R2</text>
<text x="44.8" y="94.1" transform="rotate(-90 44.8 94.1)">100k</text>
<text x="100.1" y="94.7">+9V</text>
<text x="199.2" y="90.9">GND</text>
<text x="92.5" y="98.5">GND</text>
<text x="204.2" y="107.4">+5V</text>
<text x="46.8" y="113.8">GND</text>
<text x="61.4" y="110.6">INA118P</text>
<text x="100.7" y="115.3">-9V</text>
<text x="218.8" y="114.4">SG1</text>
<text x="54.4" y="125.2">+9V</text>
<text x="227.7" y="120.7">F/EE21P</text>
<text x="275.7" y="123.9">X5-1</text>
<text x="135" y="127.7">IC5</text>
<text x="238.7" y="130.9">T1</text>
<text x="275.7" y="129">X5-2</text>
<text x="61.4" y="132.8">IC2</text>
<text x="88" y="137.2">100k</text>
<text x="88.1" y="135.1">R6</text>
<text x="110.2" y="135.3">+9V</text>
<text x="150.2" y="135.7">1N4942</text>
<text x="150.3" y="133">D1</text>
<text x="232.8" y="133.4">2N3441</text>
<text x="244" y="137">10k</text>
<text x="275.7" y="134.1">X5-3</text>
<text x="61.4" y="143.6">TLC251P</text>
<text x="100.8" y="139.6">R8</text>
<text x="126.1" y="142.1">R5</text>
<text x="135" y="138.5">TLC251_or_311</text>
<text x="158.9" y="142.3" transform="rotate(-90 158.9 142.3)">R18</text>
<text x="244.8" y="141.8">R1</text>
<text x="275.7" y="139.1">X5-4</text>
<text x="126.1" y="146.9">approx._1k</text>
<text x="275.7" y="144.2">X5-5</text>
<text x="275.7" y="149.3">X5-6</text>
<text x="55" y="153.4">-9V</text>
<text x="89.8" y="155.4" transform="rotate(-90 89.8 155.4)">100k</text>
<text x="91.9" y="154.6" transform="rotate(-90 91.9 154.6)">R17</text>
<text x="95" y="154.4">GND</text>
<text x="125.3" y="152.8" transform="rotate(-90 125.3 152.8)">100k</text>
<text x="127.5" y="152" transform="rotate(-90 127.5 152)">R15</text>
<text x="158.9" y="155" transform="rotate(-90 158.9 155)">R19</text>
<text x="216.9" y="151.8">GND</text>
<text x="110.3" y="156.9">GND</text>
<text x="117.3" y="160.7">IC3</text>
<text x="158.5" y="162">GND</text>
<text x="75.1" y="172.8" transform="rotate(-90 75.1 172.8)">R7</text>
<text x="117.3" y="171.5">TLC251_or_311</text>
<text x="99.9" y="178.2" transform="rotate(-90 99.9 178.2)">100k</text>
<text x="102.1" y="176" transform="rotate(-90 102.1 176)">R4</text>
<text x="110.9" y="177.6">R3</text>
<text x="75.3" y="181.3">-9V</text>
<text x="84.9" y="184.9">GND</text>
<text x="110.9" y="182.4">approx._1k</text>
</g>
<g font-size="2.8" fill="#008000">
<text x="53.8" y="36.9">SENS+, SENS- are connected to sensor (see sheet 1)</text>
<text x="76.6" y="44.6">gnd_in/out</text>
<text x="28.3" y="64.8" transform="rotate(-90 28.3 64.8)">AC or DC high ampere current</text>
<text x="160.4" y="70">AD637</text>
<text x="142.7" y="75">WIP - work in progress in 637 part</text>
<text x="198.5" y="80.1">eventually aplifier can be ommitted</text>
<text x="112.1" y="85.2">.</text>
<text x="114.9" y="85.2">+9</text>
<text x="112.1" y="90.3">.</text>
<text x="114.9" y="90.3">-9</text>
<text x="168" y="141.1">ampHigherDown</text>
<text x="168" y="146.1">0V .. 3.3V tobe tested</text>
<text x="137.5" y="169">ampLowerDown / if ok, divider as above</text>
</g>
<text font-size="2.6" fill="#808080" x="112.2" y="62.3">N$15</text>
<g font-size="2.4" fill="#808080">
<text x="203.2" y="28.9" transform="rotate(-90 203.2 28.9)">A</text>
<text x="129.6" y="34" transform="rotate(-90 129.6 34)">A</text>
<text x="199.2" y="31.5">S</text>
<text x="270.6" y="31.5">1</text>
<text x="125.6" y="36.6">S</text>
<text x="129.6" y="41.3" transform="rotate(-90 129.6 41.3)">E</text>
<text x="169" y="40.2">+VS</text>
<text x="176" y="39.1">3</text>
<text x="203.2" y="36.2" transform="rotate(-90 203.2 36.2)">E</text>
<text x="270.6" y="36.6">2</text>
<text x="270.6" y="41.7">3</text>
<text x="53.4" y="44.8" transform="rotate(-90 53.4 44.8)">4</text>
<text x="151.2" y="44.2">4</text>
<text x="155.1" y="45.3">VIN</text>
<text x="168.9" y="45.3">CAV</text>
<text x="176" y="44.2">6</text>
<text x="270.6" y="46.7">4</text>
<text x="52.5" y="49.6">IP+</text>
<text x="59.4" y="50.4">VCC</text>
<text x="66.8" y="49.3">1</text>
<text x="150" y="49.3">10</text>
<text x="155.1" y="50.4">IOUT</text>
<text x="170.4" y="50.4">RL</text>
<text x="176" y="49.3">1</text>
<text x="270.6" y="51.8">5</text>
<text x="57.8" y="55.5">VOUT</text>
<text x="66.8" y="59.4">2</text>
<text x="66.8" y="54.4">3</text>
<text x="151.2" y="59.4">9</text>
<text x="170.2" y="55.5">DB</text>
<text x="176" y="54.4">7</text>
<text x="176" y="59.4">8</text>
<text x="196.9" y="59.4">3</text>
<text x="200.7" y="56.9" transform="rotate(-90 200.7 56.9)">7</text>
<text x="203.2" y="56.9" transform="rotate(-90 203.2 56.9)">1</text>
<text x="209" y="59.4">5</text>
<text x="270.6" y="56.9">6</text>
<text x="52.5" y="61.3">IP-</text>
<text x="53.4" y="65.9" transform="rotate(-90 53.4 65.9)">5</text>
<text x="59.1" y="60.6">GND</text>
<text x="151.2" y="64.5">2</text>
<text x="155.1" y="65.6">COM</text>
<text x="155.1" y="60.6">BIN</text>
<text x="167" y="60.6">BOUT</text>
<text x="169.6" y="65.6">-VS</text>
<text x="176" y="64.5">5</text>
<text x="196.9" y="64.5">2</text>
<text x="209" y="62">6</text>
<text x="200.7" y="69" transform="rotate(-90 200.7 69)">4</text>
<text x="203.2" y="69" transform="rotate(-90 203.2 69)">8</text>
<text x="218.4" y="69.6" transform="rotate(-90 218.4 69.6)">A</text>
<text x="243.2" y="67.1">1</text>
<text x="254.1" y="67.1">2</text>
<text x="214.4" y="72.1">S</text>
<text x="218.4" y="76.9" transform="rotate(-90 218.4 76.9)">E</text>
<text x="57.8" y="82.3">2</text>
<text x="48.3" y="87.3" transform="rotate(-90 48.3 87.3)">E</text>
<text x="51.6" y="89.9">S</text>
<text x="57.8" y="87.4">1</text>
<text x="86.5" y="89.9">6</text>
<text x="48.3" y="94.6" transform="rotate(-90 48.3 94.6)">A</text>
<text x="57.8" y="95">8</text>
<text x="57.8" y="100.1">3</text>
<text x="79.1" y="101.2">V+</text>
<text x="86.5" y="100.1">7</text>
<text x="86.5" y="97.5">5</text>
<text x="79.8" y="106.3">V-</text>
<text x="86.5" y="105.1">4</text>
<text x="219.8" y="122.9">1</text>
<text x="224.2" y="122.9">2</text>
<text x="270.6" y="122.9">1</text>
<text x="125.8" y="130.5">3</text>
<text x="129.6" y="128" transform="rotate(-90 129.6 128)">7</text>
<text x="132.1" y="128" transform="rotate(-90 132.1 128)">1</text>
<text x="137.9" y="130.5">5</text>
<text x="270.6" y="128">2</text>
<text x="52.2" y="135.6">3</text>
<text x="55.9" y="133.1" transform="rotate(-90 55.9 133.1)">7</text>
<text x="58.4" y="133.1" transform="rotate(-90 58.4 133.1)">1</text>
<text x="64.2" y="135.6">5</text>
<text x="125.8" y="135.6">2</text>
<text x="137.9" y="133.1">6</text>
<text x="270.6" y="133.1">3</text>
<text x="52.2" y="140.7">2</text>
<text x="64.2" y="138.2">6</text>
<text x="87.5" y="140.7">A</text>
<text x="94.8" y="140.7">E</text>
<text x="129.6" y="140.1" transform="rotate(-90 129.6 140.1)">4</text>
<text x="132.1" y="140.1" transform="rotate(-90 132.1 140.1)">8</text>
<text x="270.6" y="138.2">4</text>
<text x="270.6" y="143.2">5</text>
<text x="55.9" y="145.1" transform="rotate(-90 55.9 145.1)">4</text>
<text x="58.4" y="145.1" transform="rotate(-90 58.4 145.1)">8</text>
<text x="91.5" y="145.4" transform="rotate(-90 91.5 145.4)">S</text>
<text x="119.4" y="148.3" transform="rotate(-90 119.4 148.3)">A</text>
<text x="270.6" y="148.3">6</text>
<text x="79.8" y="153.4">S</text>
<text x="83.8" y="150.8" transform="rotate(-90 83.8 150.8)">A</text>
<text x="115.4" y="150.9">S</text>
<text x="119.4" y="155.6" transform="rotate(-90 119.4 155.6)">E</text>
<text x="83.8" y="158.1" transform="rotate(-90 83.8 158.1)">E</text>
<text x="111.8" y="161" transform="rotate(-90 111.8 161)">7</text>
<text x="114.3" y="161" transform="rotate(-90 114.3 161)">1</text>
<text x="108.1" y="163.6">3</text>
<text x="120.1" y="163.6">5</text>
<text x="120.1" y="166.1">6</text>
<text x="94" y="173.7" transform="rotate(-90 94 173.7)">A</text>
<text x="108.1" y="168.6">2</text>
<text x="111.8" y="173.1" transform="rotate(-90 111.8 173.1)">4</text>
<text x="114.3" y="173.1" transform="rotate(-90 114.3 173.1)">8</text>
<text x="90" y="176.2">S</text>
<text x="94" y="181" transform="rotate(-90 94 181)">E</text>
</g>
<g font-size="2" fill="#800000">
<text x="154.3" y="39.7">RMS&gt;DC</text>
<text x="182.7" y="39.1" transform="rotate(-90 182.7 39.1)">+</text>
<text x="131.8" y="56.2" transform="rotate(-90 131.8 56.2)">+</text>
<text x="136.9" y="61.9" transform="rotate(-90 136.9 61.9)">+</text>
</g>
<g font-size=".7" fill="#800080">
<text x="143.4" y="133.6">SpiceOrder</text>
<text x="146.5" y="133.6">1</text>
<text x="148.5" y="133.6">SpiceOrder 2</text>
</g>
</svg>
